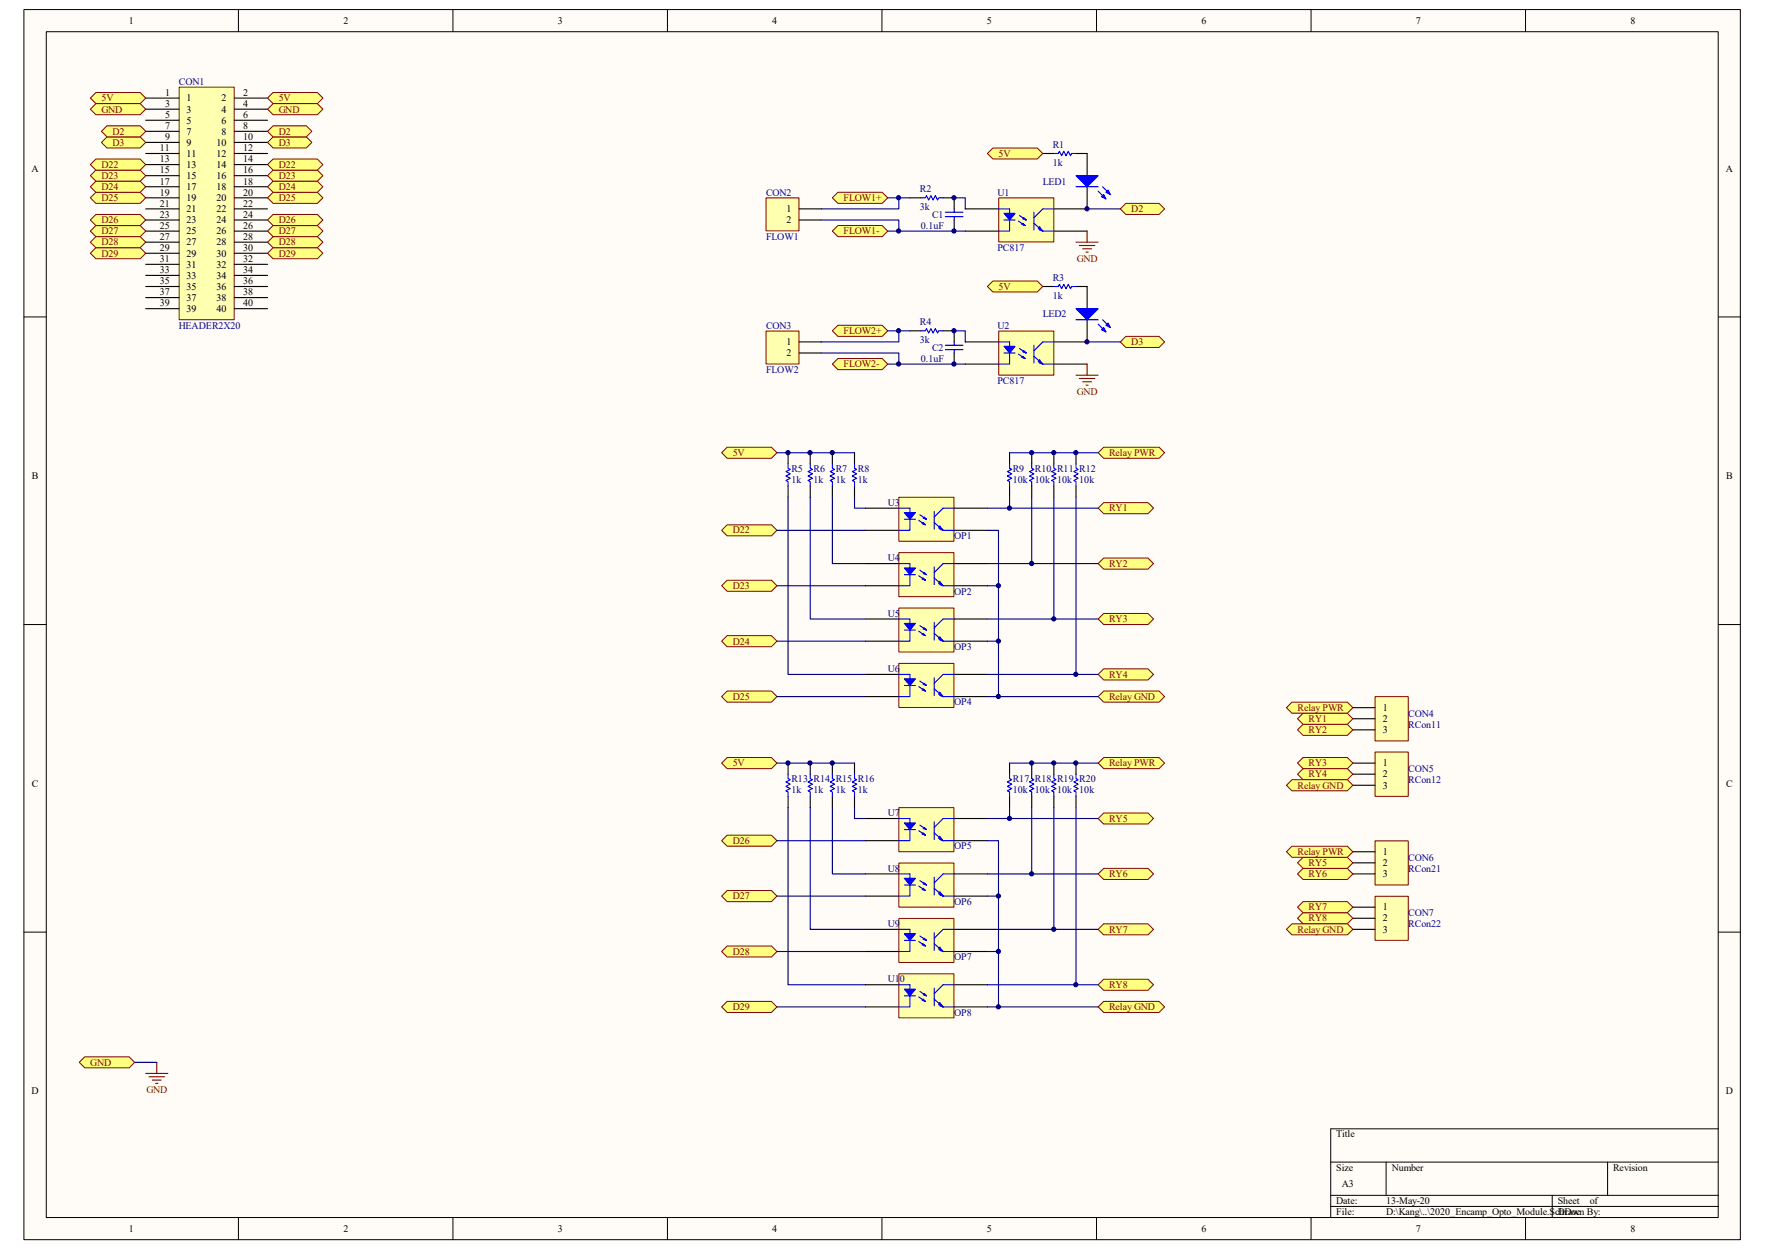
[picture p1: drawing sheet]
<svg xmlns="http://www.w3.org/2000/svg" width="297mm" height="210mm" viewBox="0 0 297 210" stroke-linecap="round" stroke-linejoin="round" font-family="sans-serif">
<path d="M4.1 1.7h288.8v206.7h-288.8z" fill="#fffcf8"/>
<path d="M4 1.6h288.9v206.8h-288.9z" fill="none" stroke="#000" stroke-width=".17"/>
<path d="M7.8 5.4h281.3v199.3h-281.3z" fill="#fffcf8"/>
<g fill="none" stroke="#000" stroke-width=".17">
<path d="M7.8 5.3h281.3v199.4h-281.3zM40.1 1.6v3.7M76.2 1.6v3.7M112.3 1.6v3.7M148.4 1.6v3.7M184.5 1.6v3.7M220.6 1.6v3.7M256.7 1.6v3.7M4 53.3h3.7M289.2 53.3h3.7M4 105h3.7M289.2 105h3.7"/>
<path d="M4 156.7h3.7M289.2 156.7h3.7M223.9 195.4h65.3M233.3 195.4v5.6M270.5 195.4v5.6M289.2 189.8h-65.3v14.9M40.1 204.7v3.7M76.2 204.7v3.7M112.3 204.7v3.7M148.4 204.7v3.7M184.5 204.7v3.7M220.6 204.7v3.7"/>
<path d="M223.9 201h65.3M223.9 202.9h65.3M256.7 204.7v3.7M261.2 201v3.7"/>
</g>
<path d="M145.7 165.6h5.6M145.7 169.3h5.6M160.6 165.6h5.6M160.6 169.3h5.6" fill="none" stroke="#000" stroke-width=".19"/>
<path d="M151.3 163.8h9.2v7.4h-9.2z" fill="#ffffb0"/>
<path d="M151.3 163.7h9.2v7.5h-9.2z" fill="none" stroke="#800000" stroke-width=".17"/>
<g fill="none" stroke="#00f" stroke-width=".19">
<path d="M143.8 130.2v.7l.4 .2-.8 .4 .8 .4-.8 .3 .8 .4-.8 .4 .4 .2v.7M177.3 130.2v.7l.4 .2-.7 .4 .7 .4-.7 .3 .7 .4-.7 .4 .3 .2v.7M151.3 165.6h1.8v.7M152.2 167.4h1.8M153.1 167.4v1.9h-1.8M154.6 167.6l1.1 .8-.5-.2 .2-.2 .3 .4M154.8 166.7l1.1 .7-.5-.1 .1-.2 .4 .3M157.2 168l1.5 1.3-.6-.2 .2-.2 .4 .4M157.2 166.1v3M158.1 168.6l.4 .5-.5-.2zM158.3 168.9l.4 .4M158.7 169.3h1.9"/>
<path d="M160.6 165.6h-1.9l-1.5 1.5"/>
</g>
<path d="M152.2 166.3h1.8l-.9 1.1z" fill="#00f" stroke="#00f" stroke-width=".19"/>
<path d="M143.8 128.3v1.9M143.8 133.9v1.9M177.3 128.3v1.9M177.3 133.9v1.9" fill="none" stroke="#000" stroke-width=".19"/>
<g fill="#ffff80" stroke="#800000" stroke-width=".17">
<path d="M184.8 165.6l.9-.9h7.5l.9 .9-.9 .9h-7.5z" fill-rule="evenodd"/>
<path d="M121.4 169.3l1-.9h7.4l.9 .9-.9 .9h-7.4z" fill-rule="evenodd"/>
<path d="M184.8 169.3l.9-.9h9.3l1 .9-1 .9h-9.3z" fill-rule="evenodd"/>
</g>
<path d="M145.7 156.3h5.6M145.7 160h5.6M160.6 156.3h5.6M160.6 160h5.6" fill="none" stroke="#000" stroke-width=".19"/>
<path d="M151.3 154.5h9.2v7.3h-9.2z" fill="#ffffb0"/>
<path d="M151.3 154.4h9.2v7.4h-9.2z" fill="none" stroke="#800000" stroke-width=".17"/>
<g fill="none" stroke="#00f" stroke-width=".19">
<path d="M140.1 130.2v.7l.3 .2-.7 .4 .7 .4-.7 .3 .7 .4-.7 .4 .4 .2v.7M173.6 130.2v.7l.4 .2-.8 .4 .8 .4-.8 .3 .8 .4-.8 .4 .4 .2v.7M151.3 156.3h1.8v.7M152.2 158.1h1.8M153.1 158.1v1.9h-1.8M154.6 158.3l1.1 .8-.5-.2 .2-.2 .3 .4M154.8 157.4l1.1 .7-.5-.2 .1-.1 .4 .3M157.2 158.7l1.5 1.3-.6-.2 .2-.2 .4 .4M157.2 156.8v3M158.1 159.3l.4 .5-.5-.2zM158.3 159.6l.4 .4M158.7 160h1.9"/>
<path d="M160.6 156.3h-1.9l-1.5 1.5"/>
</g>
<path d="M152.2 157h1.8l-.9 1.1z" fill="#00f" stroke="#00f" stroke-width=".19"/>
<path d="M140.1 128.3v1.9M140.1 133.9v1.9M173.6 128.3v1.9M173.6 133.9v1.9" fill="none" stroke="#000" stroke-width=".19"/>
<g fill="#ffff80" stroke="#800000" stroke-width=".17">
<path d="M185.7 155.3h7.5l.9 1-.9 .9h-7.5l-.9-.9z" fill-rule="evenodd"/>
<path d="M122.4 159.1h7.4l.9 .9-.9 .9h-7.4l-1-.9z" fill-rule="evenodd"/>
</g>
<path d="M145.7 146.9h5.6M145.7 150.7h5.6M160.6 146.9h5.6M160.6 150.7h5.6" fill="none" stroke="#000" stroke-width=".19"/>
<path d="M151.3 145.2h9.2v7.3h-9.2z" fill="#ffffb0"/>
<path d="M151.3 145.1h9.2v7.4h-9.2z" fill="none" stroke="#800000" stroke-width=".17"/>
<g fill="none" stroke="#00f" stroke-width=".19">
<path d="M136.3 130.2v.7l.4 .2-.7 .4 .7 .4-.7 .3 .7 .4-.7 .4 .3 .2v.7M169.9 130.2v.7l.4 .2-.8 .4 .8 .4-.8 .3 .8 .4-.8 .4 .4 .2v.7M151.3 146.9h1.8v.8M152.2 148.8h1.8M153.1 148.8v1.9h-1.8M154.6 149l1.1 .7-.5-.1 .2-.2 .3 .3M154.8 148.1l1.1 .7-.5-.2 .1-.2 .4 .4M157.2 149.4l1.5 1.3-.6-.2 .2-.2 .4 .4M157.2 147.5v3M158.1 149.9l.4 .6-.5-.2zM158.3 150.3l.4 .4M158.7 150.7h1.9"/>
<path d="M160.6 146.9h-1.9l-1.5 1.5"/>
</g>
<path d="M152.2 147.7h1.8l-.9 1.1z" fill="#00f" stroke="#00f" stroke-width=".19"/>
<path d="M136.3 128.3v1.9M136.3 133.9v1.9M169.9 128.3v1.9M169.9 133.9v1.9" fill="none" stroke="#000" stroke-width=".19"/>
<g fill="#ffff80" stroke="#800000" stroke-width=".17">
<path d="M185.7 146h7.5l.9 .9-.9 1h-7.5l-.9-1z" fill-rule="evenodd"/>
<path d="M121.4 150.7l1-1h7.4l.9 1-.9 .9h-7.4z" fill-rule="evenodd"/>
</g>
<path d="M145.7 137.6h5.6M160.6 137.6h5.6M145.7 141.4h5.6M160.6 141.4h5.6" fill="none" stroke="#000" stroke-width=".19"/>
<path d="M151.3 135.8h9.2v7.4h-9.2z" fill="#ffffb0"/>
<path d="M151.3 135.8h9.2v7.4h-9.2z" fill="none" stroke="#800000" stroke-width=".17"/>
<g fill="none" stroke="#00f" stroke-width=".19">
<path d="M132.6 130.2v.7l.4 .2-.8 .4 .8 .4-.8 .3 .8 .4-.8 .4 .4 .2v.7M151.3 137.6h1.8v.8M152.2 139.5h1.8M153.1 139.5v1.9h-1.8M154.6 139.7l1.1 .7-.5-.2 .2-.1 .3 .3M154.8 138.7l1.1 .8-.5-.2 .1-.2 .4 .4M157.2 138.2v3M160.6 137.6h-1.9l-1.5 1.5M181.1 130.2v.7l.3 .2-.7 .4 .7 .4-.7 .3 .7 .4-.7 .4 .4 .2v.7M157.2 140.1l1.5 1.3-.6-.2 .2-.2 .4 .4M158.1 140.6l.4 .6-.5-.2zM158.3 141l.4 .4"/>
<path d="M158.7 141.4h1.9"/>
</g>
<path d="M152.2 138.4h1.8l-.9 1.1z" fill="#00f" stroke="#00f" stroke-width=".19"/>
<path d="M132.6 128.3v1.9M132.6 133.9v1.9M181.1 128.3v1.9M181.1 133.9v1.9" fill="none" stroke="#000" stroke-width=".19"/>
<g fill="#ffff80" stroke="#800000" stroke-width=".17">
<path d="M184.8 137.6l.9-.9h7.5l.9 .9-.9 1h-7.5z" fill-rule="evenodd"/>
<path d="M122.4 140.4h7.4l.9 1-.9 .9h-7.4l-1-.9z" fill-rule="evenodd"/>
<path d="M184.8 128.3l.9-.9h9.3l1 .9-1 .9h-9.3z" fill-rule="evenodd"/>
<path d="M121.4 128.3l1-.9h7.4l.9 .9-.9 .9h-7.4z" fill-rule="evenodd"/>
</g>
<g fill="none" stroke="#000080" stroke-width=".19">
<path d="M130.7 128.3h13.1M132.6 135.8v29.8h13.1M136.3 135.8v20.5h9.4M140.1 135.8v11.1h5.6M143.8 135.8v1.8h1.9M166.2 137.6h18.6M169.9 128.3h14.9M169.9 135.8v1.8M173.6 135.8v11.1M177.3 135.8v20.5M181.1 135.8v29.8M130.7 141.4h15"/>
<path d="M130.7 150.7h15M130.7 160h15M166.2 141.4h1.8v27.9M166.2 150.7h1.8M166.2 160h1.8M166.2 146.9h18.6M166.2 156.3h18.6M130.7 169.3h15M166.2 169.3h18.6M166.2 165.6h18.6"/>
</g>
<path d="M145.7 113.4h5.6M145.7 117.1h5.6M160.6 113.4h5.6M160.6 117.1h5.6" fill="none" stroke="#000" stroke-width=".19"/>
<path d="M151.3 111.6h9.2v7.4h-9.2z" fill="#ffffb0"/>
<path d="M151.3 111.5h9.2v7.5h-9.2z" fill="none" stroke="#800000" stroke-width=".17"/>
<g fill="none" stroke="#00f" stroke-width=".19">
<path d="M143.8 78v.7l.4 .2-.8 .4 .8 .4-.8 .3 .8 .4-.8 .4 .4 .2v.7M177.3 78v.7l.4 .2-.7 .4 .7 .4-.7 .3 .7 .4-.7 .4 .3 .2v.7M151.3 113.4h1.8v.7M152.2 115.3h1.8M153.1 115.3v1.8h-1.8M154.6 115.5l1.1 .7-.5-.2 .2-.2 .3 .4M154.8 114.5l1.1 .8-.5-.2 .1-.2 .4 .4M157.2 115.8l1.5 1.3-.6-.2 .2-.1 .4 .3M157.2 114v2.9M158.1 116.4l.4 .5-.5-.1zM158.3 116.8l.4 .3M158.7 117.1h1.9"/>
<path d="M160.6 113.4h-1.9l-1.5 1.5"/>
</g>
<path d="M152.2 114.1h1.8l-.9 1.2z" fill="#00f" stroke="#00f" stroke-width=".19"/>
<path d="M143.8 76.1v1.9M177.3 76.1v1.9M143.8 81.7v1.9M177.3 81.7v1.9" fill="none" stroke="#000" stroke-width=".19"/>
<g fill="#ffff80" stroke="#800000" stroke-width=".17">
<path d="M184.8 113.4l.9-.9h7.5l.9 .9-.9 .9h-7.5z" fill-rule="evenodd"/>
<path d="M122.4 116.2h7.4l.9 .9-.9 1h-7.4l-1-1z" fill-rule="evenodd"/>
<path d="M185.7 116.2h9.3l1 .9-1 1h-9.3l-.9-1z" fill-rule="evenodd"/>
</g>
<path d="M145.7 104.1h5.6M145.7 107.8h5.6M160.6 104.1h5.6M160.6 107.8h5.6" fill="none" stroke="#000" stroke-width=".19"/>
<path d="M151.3 102.3h9.2v7.3h-9.2z" fill="#ffffb0"/>
<path d="M151.3 102.2h9.2v7.4h-9.2z" fill="none" stroke="#800000" stroke-width=".17"/>
<g fill="none" stroke="#00f" stroke-width=".19">
<path d="M140.1 78v.7l.3 .2-.7 .4 .7 .4-.7 .3 .7 .4-.7 .4 .4 .2v.7M173.6 78v.7l.4 .2-.8 .4 .8 .4-.8 .3 .8 .4-.8 .4 .4 .2v.7M151.3 104.1h1.8v.7M152.2 105.9h1.8M153.1 105.9v1.9h-1.8M154.6 106.1l1.1 .8-.5-.2 .2-.2 .3 .4M154.8 105.2l1.1 .7-.5-.1 .1-.2 .4 .3M157.2 106.5l1.5 1.3-.6-.2 .2-.2 .4 .4M157.2 104.6v3M158.1 107.1l.4 .5-.5-.2zM158.3 107.4l.4 .4M158.7 107.8h1.9"/>
<path d="M160.6 104.1h-1.9l-1.5 1.5"/>
</g>
<path d="M152.2 104.8h1.8l-.9 1.1z" fill="#00f" stroke="#00f" stroke-width=".19"/>
<path d="M140.1 76.1v1.9M173.6 76.1v1.9M140.1 81.7v1.9M173.6 81.7v1.9" fill="none" stroke="#000" stroke-width=".19"/>
<g fill="#ffff80" stroke="#800000" stroke-width=".17">
<path d="M184.8 104.1l.9-.9h7.5l.9 .9-.9 .9h-7.5z" fill-rule="evenodd"/>
<path d="M122.4 106.9h7.4l.9 .9-.9 .9h-7.4l-1-.9z" fill-rule="evenodd"/>
</g>
<path d="M145.7 94.8h5.6M145.7 98.5h5.6M160.6 94.8h5.6M160.6 98.5h5.6" fill="none" stroke="#000" stroke-width=".19"/>
<path d="M151.3 93h9.2v7.3h-9.2z" fill="#ffffb0"/>
<path d="M151.3 92.9h9.2v7.4h-9.2z" fill="none" stroke="#800000" stroke-width=".17"/>
<g fill="none" stroke="#00f" stroke-width=".19">
<path d="M136.3 78v.7l.4 .2-.7 .4 .7 .4-.7 .3 .7 .4-.7 .4 .3 .2v.7M169.9 78v.7l.4 .2-.8 .4 .8 .4-.8 .3 .8 .4-.8 .4 .4 .2v.7M151.3 94.8h1.8v.7M152.2 96.6h1.8M153.1 96.6v1.9h-1.8M154.6 96.8l1.1 .8-.5-.2 .2-.2 .3 .4M154.8 95.9l1.1 .7-.5-.2 .1-.1 .4 .3M157.2 97.2l1.5 1.3-.6-.2 .2-.2 .4 .4M157.2 95.3v3M158.1 97.7l.4 .6-.5-.2zM158.3 98.1l.4 .4M158.7 98.5h1.9"/>
<path d="M160.6 94.8h-1.9l-1.5 1.5"/>
</g>
<path d="M152.2 95.5h1.8l-.9 1.1z" fill="#00f" stroke="#00f" stroke-width=".19"/>
<path d="M136.3 76.1v1.9M169.9 76.1v1.9M136.3 81.7v1.9M169.9 81.7v1.9" fill="none" stroke="#000" stroke-width=".19"/>
<g fill="#ffff80" stroke="#800000" stroke-width=".17">
<path d="M184.8 94.8l.9-1h7.5l.9 1-.9 .9h-7.5z" fill-rule="evenodd"/>
<path d="M121.4 98.5l1-.9h7.4l.9 .9-.9 .9h-7.4z" fill-rule="evenodd"/>
</g>
<path d="M145.7 85.4h5.6M145.7 89.2h5.6M160.6 85.4h5.6M160.6 89.2h5.6" fill="none" stroke="#000" stroke-width=".19"/>
<path d="M151.3 83.7h9.2v7.3h-9.2z" fill="#ffffb0"/>
<path d="M151.3 83.6h9.2v7.4h-9.2z" fill="none" stroke="#800000" stroke-width=".17"/>
<g fill="none" stroke="#00f" stroke-width=".19">
<path d="M132.6 78v.7l.4 .2-.8 .4 .8 .4-.8 .3 .8 .4-.8 .4 .4 .2v.7M181.1 78v.7l.3 .2-.7 .4 .7 .4-.7 .3 .7 .4-.7 .4 .4 .2v.7M151.3 85.4h1.8v.8M152.2 87.3h1.8M153.1 87.3v1.9h-1.8M154.6 87.5l1.1 .7-.5-.1 .2-.2 .3 .3M154.8 86.6l1.1 .7-.5-.2 .1-.2 .4 .4M157.2 87.9l1.5 1.3-.6-.2 .2-.2 .4 .4M157.2 86v3M158.1 88.4l.4 .6-.5-.2zM158.3 88.8l.4 .4M158.7 89.2h1.9"/>
<path d="M160.6 85.4h-1.9l-1.5 1.5"/>
</g>
<path d="M152.2 86.2h1.8l-.9 1.1z" fill="#00f" stroke="#00f" stroke-width=".19"/>
<path d="M132.6 76.1v1.9M181.1 76.1v1.9M132.6 81.7v1.9M181.1 81.7v1.9" fill="none" stroke="#000" stroke-width=".19"/>
<g fill="#ffff80" stroke="#800000" stroke-width=".17">
<path d="M184.8 85.4l.9-.9h7.5l.9 .9-.9 1h-7.5z" fill-rule="evenodd"/>
<path d="M121.4 89.2l1-1h7.4l.9 1-.9 .9h-7.4z" fill-rule="evenodd"/>
<path d="M184.8 76.1l.9-.9h9.3l1 .9-1 1h-9.3z" fill-rule="evenodd"/>
<path d="M121.4 76.1l1-.9h7.4l.9 .9-.9 1h-7.4z" fill-rule="evenodd"/>
</g>
<g fill="none" stroke="#000080" stroke-width=".19">
<path d="M130.7 76.1h13.1M169.9 76.1h14.9M130.7 89.2h15M130.7 98.5h15M132.6 83.6v29.8h13.1M136.3 83.6v20.5h9.4M140.1 83.6v11.2h5.6M143.8 83.6v1.8h1.9M166.2 89.2h1.8v27.9M166.2 98.5h1.8M166.2 94.8h18.6M166.2 85.4h18.6"/>
<path d="M169.9 83.6v1.8M173.6 83.6v11.2M177.3 83.6v20.5M181.1 83.6v29.8M130.7 107.8h15M130.7 117.1h15M166.2 107.8h1.8M166.2 117.1h18.6M166.2 104.1h18.6M166.2 113.4h18.6"/>
</g>
<g fill="#ffff80" stroke="#800000" stroke-width=".17">
<path d="M218.3 130.2l1-1h7.4l1 1-1 .9h-7.4z" fill-rule="evenodd"/>
<path d="M217.4 131.1h9.3l1 .9-1 1h-9.3l-.9-1z" fill-rule="evenodd"/>
<path d="M218.3 128.3l1-.9h7.4l1 .9-1 .9h-7.4z" fill-rule="evenodd"/>
<path d="M218.3 122.7l1-.9h7.4l1 .9-1 1h-7.4z" fill-rule="evenodd"/>
<path d="M218.3 120.9l1-1h7.4l1 1-1 .9h-7.4z" fill-rule="evenodd"/>
<path d="M216.5 119l.9-.9h9.3l1 .9-1 .9h-9.3z" fill-rule="evenodd"/>
<path d="M218.3 154.4l1-.9h7.4l1 .9-1 .9h-7.4z" fill-rule="evenodd"/>
<path d="M217.4 155.3h9.3l1 1-1 .9h-9.3l-.9-.9z" fill-rule="evenodd"/>
<path d="M219.3 151.6h7.4l1 .9-1 1h-7.4l-1-1z" fill-rule="evenodd"/>
<path d="M219.3 146h7.4l1 .9-1 1h-7.4l-1-1z" fill-rule="evenodd"/>
<path d="M218.3 145.1l1-.9h7.4l1 .9-1 .9h-7.4z" fill-rule="evenodd"/>
<path d="M216.5 143.2l.9-.9h9.3l1 .9-1 1h-9.3z" fill-rule="evenodd"/>
</g>
<path d="M162.4 57.5h5.6M177.3 57.5h5.6M162.4 61.2h5.6M177.3 61.2h5.6" fill="none" stroke="#000" stroke-width=".19"/>
<path d="M168.1 55.7h9.2v7.4h-9.2z" fill="#ffffb0"/>
<path d="M168.1 55.7h9.2v7.4h-9.2z" fill="none" stroke="#800000" stroke-width=".17"/>
<path d="M155 55.6h.7l.2-.3 .4 .7 .4-.7 .3 .7 .4-.7 .4 .7 .2-.4h.7M168 57.5h1.9v.7M169 59.4h1.8M169.9 59.4v1.8h-1.9M171.4 59.5l1.1 .8-.6-.2 .2-.2 .4 .4M171.6 58.6l1.1 .8-.6-.2 .2-.2 .4 .4M174 59.9l1.5 1.3-.6-.2 .2-.2 .4 .4M174 58.1v2.9M177.3 57.5h-1.8l-1.5 1.5M174.9 60.5l.4 .5-.6-.2zM175.1 60.8l.4 .4M175.5 61.2h1.8" fill="none" stroke="#00f" stroke-width=".19"/>
<path d="M169 58.2h1.8l-.9 1.2z" fill="#00f" stroke="#00f" stroke-width=".19"/>
<path d="M153.1 55.6h1.9M158.7 55.6h1.9" fill="none" stroke="#000" stroke-width=".19"/>
<path d="M141 60.3h7.5l.9 .9-.9 1h-7.5l-.9-1z" fill-rule="evenodd" fill="#ffff80" stroke="#800000" stroke-width=".17"/>
<path d="M175.5 48.2h1.8M181.1 48.2h1.8v3.7M182.9 53.8v3.7" fill="none" stroke="#000" stroke-width=".19"/>
<g fill="#00f" stroke="#00f" stroke-width=".19">
<path d="M181.1 51.9h3.7l-1.9 1.9z"/>
<path d="M185.7 55.1l.4 .7-.7-.4z"/>
<path d="M186.1 54.7l.4-.4 .3 .8z"/>
</g>
<path d="M177.3 48.2h.8l.2-.4 .3 .7 .4-.7 .4 .7 .4-.7 .3 .7 .2-.3h.8M181.1 53.8h3.7M184.8 54.5l1.3 1.3M185.5 53.8l1.3 1.3" fill="none" stroke="#00f" stroke-width=".19"/>
<path d="M181.1 63.1h3.7M181.6 63.6h2.6M182.2 64.2h1.5M182.7 64.8h.4M182.9 61.2v1.9" fill="none" stroke="#800000" stroke-width=".19"/>
<path d="M141 54.7h7.5l.9 .9-.9 1h-7.5l-.9-1z" fill-rule="evenodd" fill="#ffff80" stroke="#800000" stroke-width=".17"/>
<path d="M160.6 55.6h1.8v1.9M182.9 57.5h5.6" fill="none" stroke="#000080" stroke-width=".19"/>
<path d="M160.6 55.6v1.9M160.6 59.4v1.8" fill="none" stroke="#000" stroke-width=".19"/>
<path d="M159.1 58.1h3M159.1 58.8h3M160.6 57.5v.6M160.6 58.8v.6" fill="none" stroke="#00f" stroke-width=".19"/>
<g fill="#ffff80" stroke="#800000" stroke-width=".17">
<path d="M189.5 56.6h5.5l1 .9-1 .9h-5.5l-1-.9z" fill-rule="evenodd"/>
<path d="M166.2 48.2l.9-1h7.4l1 1-1 .9h-7.4z" fill-rule="evenodd"/>
</g>
<path d="M162.4 35.1h5.6M162.4 38.9h5.6M177.3 35.1h5.6M177.3 38.9h5.6" fill="none" stroke="#000" stroke-width=".19"/>
<path d="M168.1 33.3h9.2v7.4h-9.2z" fill="#ffffb0"/>
<path d="M168.1 33.3h9.2v7.4h-9.2z" fill="none" stroke="#800000" stroke-width=".17"/>
<path d="M155 33.3h.7l.2-.4 .4 .7 .4-.7 .3 .7 .4-.7 .4 .7 .2-.3h.7M168 35.1h1.9v.8M169 37h1.8M169.9 37v1.9h-1.9M171.4 37.2l1.1 .7-.6-.2 .2-.1 .4 .3M171.6 36.2l1.1 .8-.6-.2 .2-.2 .4 .4M174 37.6l1.5 1.3-.6-.2 .2-.2 .4 .4M174 35.7v3M174.9 38.1l.4 .6-.6-.2zM175.1 38.5l.4 .4M175.5 38.9h1.8M177.3 35.1h-1.8l-1.5 1.5" fill="none" stroke="#00f" stroke-width=".19"/>
<path d="M169 35.9h1.8l-.9 1.1z" fill="#00f" stroke="#00f" stroke-width=".19"/>
<path d="M153.1 33.3h1.9M158.7 33.3h1.9" fill="none" stroke="#000" stroke-width=".19"/>
<path d="M141 37.9h7.5l.9 1-.9 .9h-7.5l-.9-.9z" fill-rule="evenodd" fill="#ffff80" stroke="#800000" stroke-width=".17"/>
<path d="M175.5 25.8h1.8M181.1 25.8h1.8v3.7M182.9 31.4v3.7" fill="none" stroke="#000" stroke-width=".19"/>
<g fill="#00f" stroke="#00f" stroke-width=".19">
<path d="M181.1 29.5h3.7l-1.9 1.9z"/>
<path d="M185.7 32.7l.4 .8-.7-.4z"/>
<path d="M186.1 32.3l.4-.3 .3 .7z"/>
</g>
<path d="M177.3 25.8h.8l.2-.4 .3 .8 .4-.8 .4 .8 .4-.8 .3 .8 .2-.4h.8M181.1 31.4h3.7M184.8 32.1l1.3 1.4M185.5 31.4l1.3 1.3" fill="none" stroke="#00f" stroke-width=".19"/>
<path d="M182.9 38.9v1.8M181.1 40.7h3.7M181.6 41.3h2.6M182.2 41.8h1.5M182.7 42.4h.4" fill="none" stroke="#800000" stroke-width=".19"/>
<path d="M141 32.3h7.5l.9 1-.9 .9h-7.5l-.9-.9z" fill-rule="evenodd" fill="#ffff80" stroke="#800000" stroke-width=".17"/>
<path d="M160.6 33.3h1.8v1.8M182.9 35.1h5.6" fill="none" stroke="#000080" stroke-width=".19"/>
<path d="M160.6 33.3v1.8M160.6 37v1.9" fill="none" stroke="#000" stroke-width=".19"/>
<path d="M159.1 35.7h3M159.1 36.4h3M160.6 35.1v.6M160.6 36.4v.6" fill="none" stroke="#00f" stroke-width=".19"/>
<g fill="#ffff80" stroke="#800000" stroke-width=".17">
<path d="M189.5 34.2h5.5l1 .9-1 1h-5.5l-1-1z" fill-rule="evenodd"/>
<path d="M166.2 25.8l.9-.9h7.4l1 .9-1 .9h-7.4z" fill-rule="evenodd"/>
</g>
<path d="M128.9 33.3h5.6v5.5h-5.6z" fill="#ffffb0"/>
<path d="M128.9 33.3h5.6v5.5h-5.6z" fill="none" stroke="#800000" stroke-width=".17"/>
<path d="M134.5 35.1h3.7M134.5 37h3.7" fill="none" stroke="#000" stroke-width=".19"/>
<path d="M138.2 37h13.1v1.9h11.1M149.4 33.3h1.9M149.4 38.9h1.9M153.1 33.3h-1.8v1.8h-13.1" fill="none" stroke="#000080" stroke-width=".19"/>
<path d="M128.9 55.7h5.6v5.5h-5.6z" fill="#ffffb0"/>
<path d="M128.9 55.7h5.6v5.5h-5.6z" fill="none" stroke="#800000" stroke-width=".17"/>
<path d="M134.5 57.5h3.7M134.5 59.4h3.7" fill="none" stroke="#000" stroke-width=".19"/>
<path d="M138.2 59.4h13.1v1.8M149.4 55.6h3.7M151.3 55.6v1.9h-13.1M149.4 61.2h13" fill="none" stroke="#000080" stroke-width=".19"/>
<g fill="#ffff80" stroke="#800000" stroke-width=".17">
<path d="M15.2 16.5l.9-.9h7.5l.9 .9-.9 .9h-7.5z" fill-rule="evenodd"/>
<path d="M18 23h5.6l.9 .9-.9 1h-5.6l-.9-1z" fill-rule="evenodd"/>
<path d="M18 21.2h5.6l.9 .9-.9 .9h-5.6l-.9-.9z" fill-rule="evenodd"/>
</g>
<path d="M26.4 178.6v1.9M24.5 180.5h3.7M25.1 181.1h2.6M25.6 181.6h1.5M26.2 182.2h.4" fill="none" stroke="#800000" stroke-width=".19"/>
<g fill="#ffff80" stroke="#800000" stroke-width=".17">
<path d="M16.1 32.3h7.5l.9 1-.9 .9h-7.5l-.9-.9z" fill-rule="evenodd"/>
<path d="M15.2 31.4l.9-.9h7.5l.9 .9-.9 .9h-7.5z" fill-rule="evenodd"/>
<path d="M15.2 29.5l.9-.9h7.5l.9 .9-.9 1h-7.5z" fill-rule="evenodd"/>
<path d="M16.1 26.7h7.5l.9 1-.9 .9h-7.5l-.9-.9z" fill-rule="evenodd"/>
<path d="M16.1 41.7h7.5l.9 .9-.9 .9h-7.5l-.9-.9z" fill-rule="evenodd"/>
<path d="M15.2 40.7l.9-.9h7.5l.9 .9-.9 1h-7.5z" fill-rule="evenodd"/>
<path d="M16.1 37.9h7.5l.9 1-.9 .9h-7.5l-.9-.9z" fill-rule="evenodd"/>
<path d="M16.1 36.1h7.5l.9 .9-.9 .9h-7.5l-.9-.9z" fill-rule="evenodd"/>
<path d="M15.2 18.4l.9-1h7.5l.9 1-.9 .9h-7.5z" fill-rule="evenodd"/>
<path d="M14.3 177.7h7.4l1 .9-1 1h-7.4l-1-1z" fill-rule="evenodd"/>
</g>
<path d="M22.7 178.6h3.7" fill="none" stroke="#000080" stroke-width=".19"/>
<path d="M30.2 14.7h9.2v39.1h-9.2z" fill="#ffffb0"/>
<path d="M30.1 14.6h9.3v39.2h-9.3z" fill="none" stroke="#800000" stroke-width=".17"/>
<g fill="none" stroke="#000" stroke-width=".19">
<path d="M24.5 16.5h5.6M24.5 18.4h5.6M39.4 16.5h5.6M39.4 18.4h5.6M24.5 20.2h5.6M24.5 22.1h5.6M24.5 23.9h5.6M24.5 25.8h5.6M24.5 27.7h5.6M24.5 29.5h5.6M24.5 31.4h5.6M24.5 33.3h5.6"/>
<path d="M24.5 35.1h5.6M24.5 37h5.6M24.5 38.9h5.6M39.4 20.2h5.6M39.4 22.1h5.6M39.4 23.9h5.6M39.4 25.8h5.6M39.4 27.7h5.6M39.4 29.5h5.6M39.4 31.4h5.6M39.4 33.3h5.6M39.4 35.1h5.6"/>
<path d="M39.4 37h5.6M39.4 38.9h5.6M24.5 40.7h5.6M24.5 42.6h5.6M24.5 44.4h5.6M24.5 46.3h5.6M24.5 48.2h5.6M24.5 50h5.6M24.5 51.9h5.6M39.4 40.7h5.6M39.4 42.6h5.6M39.4 44.4h5.6"/>
<path d="M39.4 46.3h5.6M39.4 48.2h5.6M39.4 50h5.6M39.4 51.9h5.6"/>
</g>
<g fill="#ffff80" stroke="#800000" stroke-width=".17">
<path d="M46 15.6h7.4l.9 .9-.9 .9h-7.4l-1-.9z" fill-rule="evenodd"/>
<path d="M46 23h5.5l1 .9-1 1h-5.5l-1-1z" fill-rule="evenodd"/>
<path d="M46 21.2h5.5l1 .9-1 .9h-5.5l-1-.9z" fill-rule="evenodd"/>
<path d="M46 32.3h7.4l.9 1-.9 .9h-7.4l-1-.9z" fill-rule="evenodd"/>
<path d="M46 30.5h7.4l.9 .9-.9 .9h-7.4l-1-.9z" fill-rule="evenodd"/>
<path d="M46 28.6h7.4l.9 .9-.9 1h-7.4l-1-1z" fill-rule="evenodd"/>
<path d="M46 26.7h7.4l.9 1-.9 .9h-7.4l-1-.9z" fill-rule="evenodd"/>
<path d="M46 41.7h7.4l.9 .9-.9 .9h-7.4l-1-.9z" fill-rule="evenodd"/>
<path d="M45 40.7l1-.9h7.4l.9 .9-.9 1h-7.4z" fill-rule="evenodd"/>
<path d="M46 37.9h7.4l.9 1-.9 .9h-7.4l-1-.9z" fill-rule="evenodd"/>
<path d="M46 36.1h7.4l.9 .9-.9 .9h-7.4l-1-.9z" fill-rule="evenodd"/>
<path d="M46 17.4h7.4l.9 1-.9 .9h-7.4l-1-.9z" fill-rule="evenodd"/>
</g>
<path d="M231.4 117.2h5.6v7.4h-5.6z" fill="#ffffb0"/>
<path d="M231.4 117.1h5.6v7.5h-5.6z" fill="none" stroke="#800000" stroke-width=".17"/>
<path d="M227.7 119h3.7M227.7 120.9h3.7M227.7 122.7h3.7" fill="none" stroke="#000" stroke-width=".19"/>
<path d="M231.4 126.5h5.6v7.4h-5.6z" fill="#ffffb0"/>
<path d="M231.4 126.4h5.6v7.5h-5.6z" fill="none" stroke="#800000" stroke-width=".17"/>
<path d="M227.7 128.3h3.7M227.7 130.2h3.7M227.7 132h3.7" fill="none" stroke="#000" stroke-width=".19"/>
<path d="M231.4 141.4h5.6v7.4h-5.6z" fill="#ffffb0"/>
<path d="M231.4 141.4h5.6v7.4h-5.6z" fill="none" stroke="#800000" stroke-width=".17"/>
<path d="M227.7 143.2h3.7M227.7 145.1h3.7M227.7 146.9h3.7" fill="none" stroke="#000" stroke-width=".19"/>
<path d="M231.4 150.7h5.6v7.4h-5.6z" fill="#ffffb0"/>
<path d="M231.4 150.7h5.6v7.4h-5.6z" fill="none" stroke="#800000" stroke-width=".17"/>
<path d="M227.7 152.5h3.7M227.7 154.4h3.7M227.7 156.3h3.7" fill="none" stroke="#000" stroke-width=".19"/>
<g fill="#000080" stroke="#000080" stroke-width=".17">
<circle cx="132.6" cy="128.3" r=".35"/>
<circle cx="132.6" cy="76.1" r=".35"/>
<circle cx="136.3" cy="128.3" r=".35"/>
<circle cx="136.3" cy="76.1" r=".35"/>
<circle cx="140" cy="128.3" r=".35"/>
<circle cx="140" cy="76.1" r=".35"/>
<circle cx="151.2" cy="61.2" r=".35"/>
<circle cx="151.2" cy="55.6" r=".35"/>
<circle cx="151.2" cy="38.8" r=".35"/>
<circle cx="151.2" cy="33.2" r=".35"/>
<circle cx="160.5" cy="61.2" r=".35"/>
<circle cx="160.5" cy="55.6" r=".35"/>
<circle cx="160.5" cy="38.8" r=".35"/>
<circle cx="160.5" cy="33.2" r=".35"/>
<circle cx="168" cy="169.3" r=".35"/>
<circle cx="168" cy="160" r=".35"/>
<circle cx="168" cy="150.7" r=".35"/>
<circle cx="168" cy="117.1" r=".35"/>
<circle cx="168" cy="107.8" r=".35"/>
<circle cx="168" cy="98.5" r=".35"/>
<circle cx="169.9" cy="137.6" r=".35"/>
<circle cx="169.9" cy="85.4" r=".35"/>
<circle cx="173.6" cy="146.9" r=".35"/>
<circle cx="173.6" cy="128.3" r=".35"/>
<circle cx="173.6" cy="94.7" r=".35"/>
<circle cx="173.6" cy="76.1" r=".35"/>
<circle cx="177.3" cy="156.2" r=".35"/>
<circle cx="177.3" cy="128.3" r=".35"/>
<circle cx="177.3" cy="104.1" r=".35"/>
<circle cx="177.3" cy="76.1" r=".35"/>
<circle cx="181" cy="165.6" r=".35"/>
<circle cx="181" cy="128.3" r=".35"/>
<circle cx="181" cy="113.4" r=".35"/>
<circle cx="181" cy="76.1" r=".35"/>
<circle cx="182.9" cy="57.5" r=".35"/>
<circle cx="182.9" cy="35.1" r=".35"/>
</g>
<g font-size="1.7">
<text x="21.7" y="4">1</text>
<text x="57.8" y="4">2</text>
<text x="93.9" y="4">3</text>
<text x="130" y="4">4</text>
<text x="166.1" y="4">5</text>
<text x="202.2" y="4">6</text>
<text x="238.3" y="4">7</text>
<text x="274.4" y="4">8</text>
<text x="27.8" y="16.1">1</text>
<text x="27.8" y="17.9">3</text>
<text x="31.4" y="17">1</text>
<text x="37.3" y="17">2</text>
<text x="40.9" y="16.1">2</text>
<text x="40.9" y="17.9">4</text>
<text x="27.8" y="19.9">5</text>
<text x="27.8" y="21.7">7</text>
<text x="27.8" y="23.6">9</text>
<text x="31.4" y="18.9">3</text>
<text x="31.4" y="20.8">5</text>
<text x="31.4" y="22.6">7</text>
<text x="37.3" y="18.9">4</text>
<text x="37.3" y="20.8">6</text>
<text x="37.3" y="22.6">8</text>
<text x="40.9" y="19.9">6</text>
<text x="40.9" y="21.7">8</text>
<text x="40.9" y="23.6">10</text>
<text x="5.3" y="28.9">A</text>
<text x="26.9" y="25.4">11</text>
<text x="26.9" y="27.3">13</text>
<text x="26.9" y="29.2">15</text>
<text x="31.4" y="24.5">9</text>
<text x="31.4" y="26.4">11</text>
<text x="31.4" y="28.2">13</text>
<text x="36.4" y="24.5">10</text>
<text x="36.4" y="26.4">12</text>
<text x="36.4" y="28.2">14</text>
<text x="40.9" y="25.4">12</text>
<text x="40.9" y="27.3">14</text>
<text x="40.9" y="29.2">16</text>
<text x="290.4" y="28.9">A</text>
<text x="26.9" y="31">17</text>
<text x="26.9" y="32.9">19</text>
<text x="26.9" y="34.8">21</text>
<text x="31.4" y="30.1">15</text>
<text x="31.4" y="32">17</text>
<text x="31.4" y="33.8">19</text>
<text x="31.4" y="35.7">21</text>
<text x="36.4" y="30.1">16</text>
<text x="36.4" y="32">18</text>
<text x="36.4" y="33.8">20</text>
<text x="36.4" y="35.7">22</text>
<text x="40.9" y="31">18</text>
<text x="40.9" y="32.9">20</text>
<text x="40.9" y="34.8">22</text>
<text x="132.3" y="35.7">1</text>
<text x="26.9" y="36.6">23</text>
<text x="26.9" y="38.5">25</text>
<text x="26.9" y="40.3">27</text>
<text x="31.4" y="37.5">23</text>
<text x="31.4" y="39.4">25</text>
<text x="31.4" y="41.3">27</text>
<text x="36.4" y="37.5">24</text>
<text x="36.4" y="39.4">26</text>
<text x="36.4" y="41.3">28</text>
<text x="40.9" y="36.6">24</text>
<text x="40.9" y="38.5">26</text>
<text x="40.9" y="40.3">28</text>
<text x="132.3" y="37.5">2</text>
<text x="26.9" y="42.2">29</text>
<text x="26.9" y="44.1">31</text>
<text x="26.9" y="45.9">33</text>
<text x="26.9" y="47.8">35</text>
<text x="31.4" y="43.1">29</text>
<text x="31.4" y="45">31</text>
<text x="31.4" y="46.9">33</text>
<text x="36.4" y="43.1">30</text>
<text x="36.4" y="45">32</text>
<text x="36.4" y="46.9">34</text>
<text x="40.9" y="42.2">30</text>
<text x="40.9" y="44.1">32</text>
<text x="40.9" y="45.9">34</text>
<text x="40.9" y="47.8">36</text>
<text x="26.9" y="49.7">37</text>
<text x="26.9" y="51.5">39</text>
<text x="31.4" y="48.7">35</text>
<text x="31.4" y="50.6">37</text>
<text x="31.4" y="52.5">39</text>
<text x="36.4" y="48.7">36</text>
<text x="36.4" y="50.6">38</text>
<text x="36.4" y="52.5">40</text>
<text x="40.9" y="49.7">38</text>
<text x="40.9" y="51.5">40</text>
<text x="132.3" y="58">1</text>
<text x="132.3" y="59.9">2</text>
<text x="5.3" y="80.6">B</text>
<text x="290.5" y="80.6">B</text>
<text x="232.7" y="119.5">1</text>
<text x="232.7" y="121.4">2</text>
<text x="232.7" y="123.3">3</text>
<text x="232.7" y="128.9">1</text>
<text x="232.7" y="130.7">2</text>
<text x="5.3" y="132.3">C</text>
<text x="232.7" y="132.6">3</text>
<text x="290.5" y="132.3">C</text>
<text x="232.7" y="143.8">1</text>
<text x="232.7" y="145.6">2</text>
<text x="232.7" y="147.5">3</text>
<text x="232.7" y="153.1">1</text>
<text x="232.7" y="154.9">2</text>
<text x="232.7" y="156.8">3</text>
<text x="5.3" y="184">D</text>
<text x="290.4" y="184">D</text>
<text x="224.9" y="191.3">Title</text>
<text x="224.9" y="196.8">Size</text>
<text x="234.2" y="196.8">Number</text>
<text x="271.4" y="196.8">Revision</text>
<text x="224.9" y="202.4">Date:</text>
<text x="225.8" y="199.6">A3</text>
<text x="233.3" y="202.4">13-May-20</text>
<text x="262.1" y="202.4">Sheet</text>
<text x="267.5" y="202.4">of</text>
<text x="21.7" y="207.1">1</text>
<text x="57.8" y="207.1">2</text>
<text x="93.9" y="207.1">3</text>
<text x="130" y="207.1">4</text>
<text x="166.1" y="207.1">5</text>
<text x="202.2" y="207.1">6</text>
<text x="224.9" y="204.3">File:</text>
<text x="233.3" y="204.3">D:\Kang\..\2020_Encamp_Opto_Module.SchDoc</text>
<text x="238.3" y="207.1">7</text>
<text x="262.1" y="204.3">Drawn By:</text>
<text x="274.4" y="207.1">8</text>
</g>
<g font-size="1.7" fill="#800000">
<text x="17.1" y="17">5V</text>
<text x="46.9" y="17">5V</text>
<text x="17.1" y="18.9">GND</text>
<text x="18.9" y="22.6">D2</text>
<text x="46.9" y="22.6">D2</text>
<text x="46.9" y="18.9">GND</text>
<text x="17.1" y="28.2">D22</text>
<text x="18.9" y="24.5">D3</text>
<text x="46.9" y="24.5">D3</text>
<text x="46.9" y="28.2">D22</text>
<text x="168" y="26.4">5V</text>
<text x="17.1" y="33.8">D25</text>
<text x="17.1" y="32">D24</text>
<text x="17.1" y="30.1">D23</text>
<text x="46.9" y="33.8">D25</text>
<text x="46.9" y="32">D24</text>
<text x="46.9" y="30.1">D23</text>
<text x="141.9" y="33.8">FLOW1+</text>
<text x="190.4" y="35.7">D2</text>
<text x="17.1" y="41.3">D28</text>
<text x="17.1" y="39.4">D27</text>
<text x="17.1" y="37.5">D26</text>
<text x="46.9" y="41.3">D28</text>
<text x="46.9" y="39.4">D27</text>
<text x="46.9" y="37.5">D26</text>
<text x="141.9" y="39.4">FLOW1-</text>
<text x="17.1" y="43.1">D29</text>
<text x="46.9" y="43.1">D29</text>
<text x="181.2" y="44">GND</text>
<text x="168" y="48.7">5V</text>
<text x="141.9" y="56.2">FLOW2+</text>
<text x="190.4" y="58">D3</text>
<text x="141.9" y="61.8">FLOW2-</text>
<text x="181.2" y="66.4">GND</text>
<text x="123.3" y="76.7">5V</text>
<text x="186.6" y="76.7">Relay PWR</text>
<text x="123.3" y="89.7">D22</text>
<text x="186.6" y="86">RY1</text>
<text x="186.6" y="95.3">RY2</text>
<text x="123.3" y="99.1">D23</text>
<text x="186.6" y="104.6">RY3</text>
<text x="123.3" y="108.4">D24</text>
<text x="186.6" y="114">RY4</text>
<text x="123.3" y="117.7">D25</text>
<text x="186.6" y="117.7">Relay GND</text>
<text x="218.4" y="119.5">Relay PWR</text>
<text x="220.2" y="123.3">RY2</text>
<text x="220.2" y="121.4">RY1</text>
<text x="123.3" y="128.9">5V</text>
<text x="186.6" y="128.9">Relay PWR</text>
<text x="220.2" y="130.7">RY4</text>
<text x="220.2" y="128.9">RY3</text>
<text x="218.4" y="132.6">Relay GND</text>
<text x="123.3" y="141.9">D26</text>
<text x="186.6" y="138.2">RY5</text>
<text x="218.4" y="143.8">Relay PWR</text>
<text x="186.6" y="147.5">RY6</text>
<text x="220.2" y="147.5">RY6</text>
<text x="220.2" y="145.6">RY5</text>
<text x="123.3" y="151.2">D27</text>
<text x="220.2" y="154.9">RY8</text>
<text x="220.2" y="153.1">RY7</text>
<text x="123.3" y="160.5">D28</text>
<text x="186.6" y="156.8">RY7</text>
<text x="218.4" y="156.8">Relay GND</text>
<text x="186.6" y="166.1">RY8</text>
<text x="123.3" y="169.8">D29</text>
<text x="186.6" y="169.8">Relay GND</text>
<text x="15.2" y="179.2">GND</text>
<text x="24.6" y="183.8">GND</text>
</g>
<g font-size="1.7" fill="#000080">
<text x="30.1" y="14.2">CON1</text>
<text x="177.2" y="24.8">R1</text>
<text x="177.2" y="27.9">1k</text>
<text x="128.9" y="32.9">CON2</text>
<text x="154.8" y="32.3">R2</text>
<text x="154.8" y="35.3">3k</text>
<text x="167.9" y="32.9">U1</text>
<text x="175.5" y="31">LED1</text>
<text x="128.9" y="40.3">FLOW1</text>
<text x="155" y="38.5">0.1uF</text>
<text x="156.8" y="36.6">C1</text>
<text x="167.9" y="42.2">PC817</text>
<text x="177.2" y="47.2">R3</text>
<text x="175.5" y="53.4">LED2</text>
<text x="177.2" y="50.2">1k</text>
<text x="30.1" y="55.2">HEADER2X20</text>
<text x="128.9" y="55.2">CON3</text>
<text x="154.8" y="54.7">R4</text>
<text x="154.8" y="57.7">3k</text>
<text x="156.8" y="59">C2</text>
<text x="167.9" y="55.2">U2</text>
<text x="128.9" y="62.7">FLOW2</text>
<text x="155" y="60.8">0.1uF</text>
<text x="167.9" y="64.6">PC817</text>
<text x="133.2" y="79.3">R5</text>
<text x="133.2" y="81.2">1k</text>
<text x="136.9" y="79.3">R6</text>
<text x="136.9" y="81.2">1k</text>
<text x="140.6" y="79.3">R7</text>
<text x="140.6" y="81.2">1k</text>
<text x="144.4" y="79.3">R8</text>
<text x="144.4" y="81.2">1k</text>
<text x="170.4" y="79.3">R9</text>
<text x="170.4" y="81.2">10k 10k 10k 10k</text>
<text x="174.2" y="79.3">R10 R11 R12</text>
<text x="149.4" y="85">U3</text>
<text x="149.4" y="94.4">U4</text>
<text x="160.6" y="90.6">OP1</text>
<text x="160.6" y="100">OP2</text>
<text x="149.4" y="103.7">U5</text>
<text x="149.4" y="113">U6</text>
<text x="160.6" y="109.3">OP3</text>
<text x="160.6" y="118.6">OP4</text>
<text x="237" y="120.5">CON4</text>
<text x="237" y="122.3">RCon11</text>
<text x="133.2" y="131.5">R13 R14 R15 R16</text>
<text x="170.4" y="131.5">R17 R18 R19 R20</text>
<text x="237" y="129.8">CON5</text>
<text x="237" y="131.7">RCon12</text>
<text x="133.2" y="133.3">1k</text>
<text x="136.9" y="133.3">1k</text>
<text x="140.6" y="133.3">1k</text>
<text x="144.4" y="133.3">1k</text>
<text x="149.4" y="137.2">U7</text>
<text x="170.4" y="133.3">10k 10k 10k 10k</text>
<text x="160.6" y="142.8">OP5</text>
<text x="149.4" y="146.6">U8</text>
<text x="237" y="144.7">CON6</text>
<text x="237" y="146.6">RCon21</text>
<text x="149.4" y="155.9">U9</text>
<text x="160.6" y="152.1">OP6</text>
<text x="237" y="154">CON7</text>
<text x="237" y="155.9">RCon22</text>
<text x="160.6" y="161.5">OP7</text>
<text x="149.4" y="165.2">U10</text>
<text x="160.6" y="170.8">OP8</text>
</g>
</svg>
